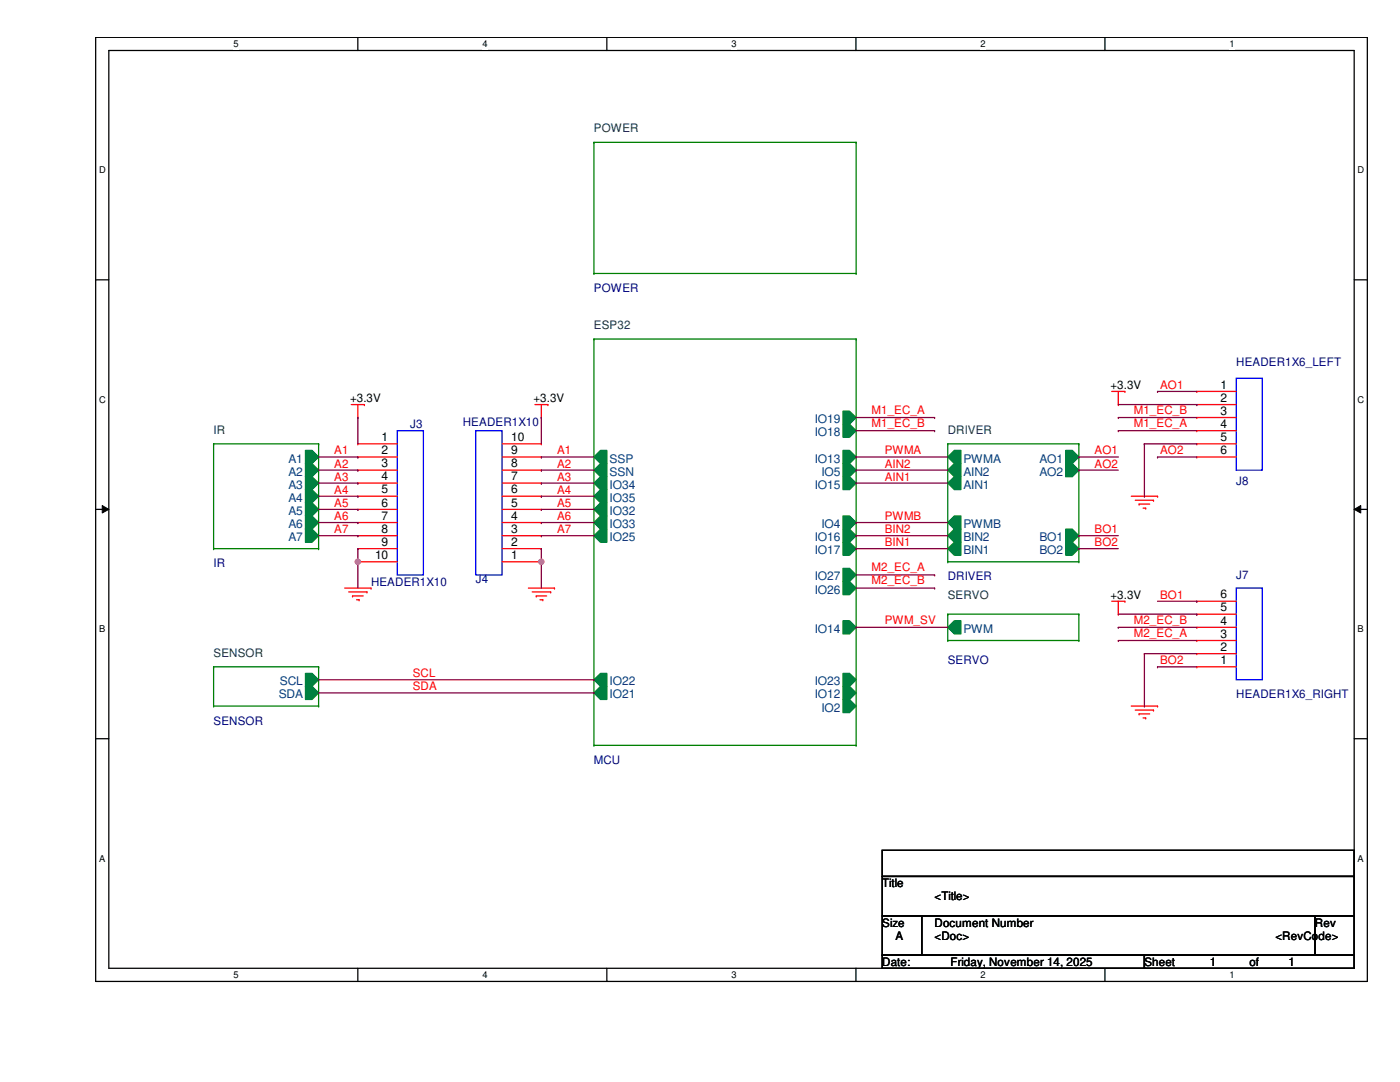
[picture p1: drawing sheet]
<svg xmlns="http://www.w3.org/2000/svg" width="279mm" height="216mm" viewBox="0 0 279 216" stroke-linecap="round" stroke-linejoin="round" font-family="sans-serif">
<path d="M19.1 7.5h253.8v188.3h-253.8zM21.7 10.1h248.6v183.1h-248.6z" fill="none" stroke="#000" stroke-width=".25"/>
<g fill="#fff">
<path d="M46.6 7.7h1v2.1h-1z"/>
<path d="M46.6 193.5h1v2.1h-1z"/>
</g>
<path d="M71.4 7.5v2.6M71.4 193.2v2.6" fill="none" stroke="#000" stroke-width=".25"/>
<g fill="#fff">
<path d="M96.3 7.7h1v2.1h-1z"/>
<path d="M96.3 193.5h1v2.1h-1z"/>
</g>
<path d="M121.1 7.5v2.6M121.1 193.2v2.6" fill="none" stroke="#000" stroke-width=".25"/>
<g fill="#fff">
<path d="M146 7.7h1v2.1h-1z"/>
<path d="M146 193.5h1v2.1h-1z"/>
</g>
<path d="M170.8 7.5v2.6M170.8 193.2v2.6" fill="none" stroke="#000" stroke-width=".25"/>
<g fill="#fff">
<path d="M195.7 7.7h1v2.1h-1z"/>
<path d="M195.7 193.5h1v2.1h-1z"/>
</g>
<path d="M220.5 7.5v2.6M220.5 193.2v2.6" fill="none" stroke="#000" stroke-width=".25"/>
<g fill="#fff">
<path d="M245.4 7.7h1v2.1h-1z"/>
<path d="M245.4 193.5h1v2.1h-1z"/>
<path d="M19.8 32.9h1.3v2.1h-1.3z"/>
<path d="M270.9 32.9h1.3v2.1h-1.3z"/>
<path d="M19.8 78.7h1.3v2.1h-1.3z"/>
<path d="M270.9 78.7h1.3v2.1h-1.3z"/>
</g>
<path d="M19.1 55.8h2.6M270.3 55.8h2.6" fill="none" stroke="#000" stroke-width=".25"/>
<g fill="#fff">
<path d="M19.8 124.5h1.2v2.1h-1.2z"/>
<path d="M270.9 124.5h1.3v2.1h-1.3z"/>
</g>
<path d="M19.1 101.6h2.6M270.3 101.6h2.6" fill="none" stroke="#000" stroke-width=".25"/>
<path d="M20.4 100.9l1.3 .7-1.3 .8zM270.3 101.6l1.3-.7v1.5z" fill="#000"/>
<path d="M20.4 100.9l1.3 .7-1.3 .8zM270.3 101.6l1.3-.7v1.5z" fill="none" stroke="#000" stroke-width=".2"/>
<g fill="#fff">
<path d="M19.8 170.3h1.2v2h-1.2z"/>
<path d="M270.9 170.3h1.3v2h-1.3z"/>
</g>
<path d="M19.1 147.4h2.6M270.3 147.4h2.6M176.1 169.7h94.2v5.2h-94.2zM176.1 174.9h94.2v7.9h-94.2zM176.1 182.8h7.8v7.8h-7.8zM176.1 190.6h52.3v2.6h-52.3zM183.9 182.8h78.5v7.8h-78.5zM228.4 190.6h41.9v2.6h-41.9zM262.4 182.8h7.9v7.8h-7.9z" fill="none" stroke="#000" stroke-width=".25"/>
<g fill="none" stroke="#f00" stroke-width=".25">
<path d="M221.9 78.1h2.6M223.2 78.1v2.6M224.5 78.1h.1M70.1 80.7h2.6M71.4 83.3h.1M71.4 80.7v2.6M72.7 80.7h.1M106.8 80.7h2.5M108 83.3h.1M108 80.7v2.6M109.3 80.7h.1M223.2 80.7h.1"/>
<path d="M225.8 99h5.2M226.6 99.8h3.6M230.2 99.8h.1M231 99h.1M68.8 117.3h5.2M69.6 118.1h3.6M70.4 118.9h.1M70.4 118.9h2.1M71.2 119.7h.5M71.7 119.7h.1M73.2 118.1h.1M74 117.3h.1"/>
<path d="M105.5 117.3h5.2M106.2 118.1h3.7M107 118.9h.1M107 118.9h2.1M107.8 119.7h.5M108.3 119.7h.1M109.9 118.1h.1M110.7 117.3h.1M221.9 120h2.6M223.2 120v2.6M224.5 120h.1M227.3 100.6h.1"/>
<path d="M227.3 100.6h2.1M228.1 101.4h.5M228.6 101.4h.1M223.2 122.6h.1M225.8 140.9h5.2M226.6 141.7h3.6M227.3 142.5h.1M227.3 142.5h2.1M228.1 143.3h.5M228.6 143.3h.1M230.2 141.7h.1M231 140.9h.1"/>
</g>
<path d="M61 92.5h1.3l1.3 1.3-1.3 1.3h-1.3z" fill-rule="evenodd" fill="#008040"/>
<path d="M61 92.5h1.3l1.3 1.3-1.3 1.3h-1.3z" fill="none" stroke="#008040" stroke-width=".25"/>
<path d="M61 95.1h1.3l1.3 1.3-1.3 1.3h-1.3z" fill-rule="evenodd" fill="#008040"/>
<path d="M61 95.1h1.3l1.3 1.3-1.3 1.3h-1.3z" fill="none" stroke="#008040" stroke-width=".25"/>
<path d="M61 89.9h1.3l1.3 1.3-1.3 1.3h-1.3z" fill-rule="evenodd" fill="#008040"/>
<path d="M61 89.9h1.3l1.3 1.3-1.3 1.3h-1.3z" fill="none" stroke="#008040" stroke-width=".25"/>
<path d="M61 103h1.3l1.3 1.3-1.3 1.3h-1.3z" fill-rule="evenodd" fill="#008040"/>
<path d="M61 103h1.3l1.3 1.3-1.3 1.3h-1.3z" fill="none" stroke="#008040" stroke-width=".25"/>
<path d="M61 105.6h1.3l1.3 1.3-1.3 1.3h-1.3z" fill-rule="evenodd" fill="#008040"/>
<path d="M61 105.6h1.3l1.3 1.3-1.3 1.3h-1.3z" fill="none" stroke="#008040" stroke-width=".25"/>
<path d="M61 97.7h1.3l1.3 1.3-1.3 1.3h-1.3z" fill-rule="evenodd" fill="#008040"/>
<path d="M61 97.7h1.3l1.3 1.3-1.3 1.3h-1.3z" fill="none" stroke="#008040" stroke-width=".25"/>
<path d="M61 100.3h1.3l1.3 1.3-1.3 1.4h-1.3z" fill-rule="evenodd" fill="#008040"/>
<path d="M61 100.3h1.3l1.3 1.3-1.3 1.4h-1.3z" fill="none" stroke="#008040" stroke-width=".25"/>
<path d="M42.6 88.6h.1M42.6 88.6h21M42.6 88.6v20.9M63.6 88.6h.1M63.6 88.6v20.9M42.6 109.5h.1M42.6 109.5h21M63.6 109.5h.1" fill="none" stroke="#008000" stroke-width=".25"/>
<path d="M246.7 117.3h5.2v18.3h-5.2z" fill="none" stroke="#00f" stroke-width=".25"/>
<path d="M238.8 120h.1M238.8 120h7.9M238.8 133.1h.1M238.8 130.4h.1M238.8 127.8h.1M238.8 125.2h.1M238.8 122.6h.1M238.8 133.1h7.9M238.8 130.4h7.9M238.8 127.8h7.9M238.8 125.2h7.9M238.8 122.6h7.9" fill="none" stroke="#f00" stroke-width=".25"/>
<path d="M189.1 109.5l1.4-1.3h1.3v2.6h-1.3z" fill-rule="evenodd" fill="#008040"/>
<path d="M189.1 109.5l1.4-1.3h1.3v2.6h-1.3z" fill="none" stroke="#008040" stroke-width=".25"/>
<path d="M212.7 92.5h1.3l1.3 1.3-1.3 1.3h-1.3z" fill-rule="evenodd" fill="#008040"/>
<path d="M212.7 92.5h1.3l1.3 1.3-1.3 1.3h-1.3z" fill="none" stroke="#008040" stroke-width=".25"/>
<path d="M190.5 105.6h1.3v2.6h-1.3l-1.4-1.3z" fill-rule="evenodd" fill="#008040"/>
<path d="M190.5 105.6h1.3v2.6h-1.3l-1.4-1.3z" fill="none" stroke="#008040" stroke-width=".25"/>
<path d="M190.5 89.9h1.3v2.6h-1.3l-1.4-1.3z" fill-rule="evenodd" fill="#008040"/>
<path d="M190.5 89.9h1.3v2.6h-1.3l-1.4-1.3z" fill="none" stroke="#008040" stroke-width=".25"/>
<path d="M189.1 96.4l1.4-1.3h1.3v2.6h-1.3z" fill-rule="evenodd" fill="#008040"/>
<path d="M189.1 96.4l1.4-1.3h1.3v2.6h-1.3z" fill="none" stroke="#008040" stroke-width=".25"/>
<path d="M212.7 89.9h1.3l1.3 1.3-1.3 1.3h-1.3z" fill-rule="evenodd" fill="#008040"/>
<path d="M212.7 89.9h1.3l1.3 1.3-1.3 1.3h-1.3z" fill="none" stroke="#008040" stroke-width=".25"/>
<path d="M212.7 105.6h1.3l1.3 1.3-1.3 1.3h-1.3z" fill-rule="evenodd" fill="#008040"/>
<path d="M212.7 105.6h1.3l1.3 1.3-1.3 1.3h-1.3z" fill="none" stroke="#008040" stroke-width=".25"/>
<path d="M190.5 103h1.3v2.6h-1.3l-1.4-1.3z" fill-rule="evenodd" fill="#008040"/>
<path d="M190.5 103h1.3v2.6h-1.3l-1.4-1.3z" fill="none" stroke="#008040" stroke-width=".25"/>
<path d="M190.5 92.5h1.3v2.6h-1.3l-1.4-1.3z" fill-rule="evenodd" fill="#008040"/>
<path d="M190.5 92.5h1.3v2.6h-1.3l-1.4-1.3z" fill="none" stroke="#008040" stroke-width=".25"/>
<path d="M212.7 108.2h1.3l1.3 1.3-1.3 1.3h-1.3z" fill-rule="evenodd" fill="#008040"/>
<path d="M212.7 108.2h1.3l1.3 1.3-1.3 1.3h-1.3z" fill="none" stroke="#008040" stroke-width=".25"/>
<g fill="none" stroke="#008000" stroke-width=".25">
<path d="M118.5 28.4h.1M118.5 28.4h52.4M118.5 28.4v26.2M170.9 28.4h.1M170.9 28.4v26.2M118.5 54.6h.1M118.5 54.6h52.4M170.9 54.6h.1M189.1 88.6h.1M189.1 88.6h26.2M189.1 88.6v23.5M215.3 88.6h.1"/>
<path d="M215.3 88.6v23.5M189.1 112.1h.1M189.1 112.1h26.2M215.3 112.1h.1"/>
</g>
<path d="M246.7 75.5h5.2v18.3h-5.2zM79.3 85.9h5.2v28.8h-5.2z" fill="none" stroke="#00f" stroke-width=".25"/>
<g fill="none" stroke="#f00" stroke-width=".25">
<path d="M238.8 78.1h.1M238.8 78.1h7.9M71.4 88.6h.1M71.4 91.2h.1M71.4 93.8h.1M71.4 96.4h.1M71.4 99h.1M71.4 88.6h7.9M71.4 91.2h7.9M71.4 93.8h7.9M71.4 96.4h7.9M71.4 99h7.9"/>
<path d="M238.8 80.7h.1M238.8 83.3h.1M238.8 85.9h.1M238.8 88.6h.1M238.8 91.2h.1M238.8 80.7h7.9M238.8 83.3h7.9M238.8 85.9h7.9M238.8 88.6h7.9M238.8 91.2h7.9M71.4 101.6h.1M71.4 104.3h.1"/>
<path d="M71.4 106.9h.1M71.4 109.5h.1M71.4 112.1h.1M71.4 101.6h7.9M71.4 104.3h7.9M71.4 106.9h7.9M71.4 109.5h7.9M71.4 112.1h7.9"/>
</g>
<path d="M61 134.4h1.3l1.3 1.2-1.3 1.3h-1.3z" fill-rule="evenodd" fill="#008040"/>
<path d="M61 134.4h1.3l1.3 1.2-1.3 1.3h-1.3z" fill="none" stroke="#008040" stroke-width=".25"/>
<path d="M61 136.9h1.3l1.3 1.4-1.3 1.3h-1.3z" fill-rule="evenodd" fill="#008040"/>
<path d="M61 136.9h1.3l1.3 1.4-1.3 1.3h-1.3z" fill="none" stroke="#008040" stroke-width=".25"/>
<path d="M42.6 133.1h.1M42.6 133.1h21M42.6 133.1v7.8M63.6 133.1h.1M63.6 133.1v7.8M42.6 140.9h.1M42.6 140.9h21M63.6 140.9h.1" fill="none" stroke="#008000" stroke-width=".25"/>
<path d="M190.5 123.9h1.3v2.6h-1.3l-1.4-1.3z" fill-rule="evenodd" fill="#008040"/>
<path d="M190.5 123.9h1.3v2.6h-1.3l-1.4-1.3z" fill="none" stroke="#008040" stroke-width=".25"/>
<path d="M189.1 127.8h.1M189.1 122.6h.1M189.1 122.6h26.2M189.1 127.8h26.2M189.1 122.6v5.2M215.3 122.6h.1M215.3 127.8h.1M215.3 122.6v5.2" fill="none" stroke="#008000" stroke-width=".25"/>
<path d="M95 85.9h5.2v28.8h-5.2z" fill="none" stroke="#00f" stroke-width=".25"/>
<g fill="none" stroke="#f00" stroke-width=".25">
<path d="M100.2 99h7.8M100.2 96.4h7.8M100.2 93.8h7.8M100.2 91.2h7.8M100.2 88.6h7.8M108 99h.1M108 96.4h.1M108 93.8h.1M108 91.2h.1M108 88.6h.1M100.2 112.1h7.8M100.2 109.5h7.8"/>
<path d="M100.2 106.9h7.8M100.2 104.3h7.8M100.2 101.6h7.8M108 112.1h.1M108 109.5h.1M108 106.9h.1M108 104.3h.1M108 101.6h.1"/>
</g>
<path d="M168.2 136.9h1.3l1.4 1.4-1.4 1.3h-1.3z" fill-rule="evenodd" fill="#008040"/>
<path d="M168.2 136.9h1.3l1.4 1.4-1.4 1.3h-1.3z" fill="none" stroke="#008040" stroke-width=".25"/>
<path d="M118.5 96.4l1.3-1.3h1.3v2.6h-1.3z" fill-rule="evenodd" fill="#008040"/>
<path d="M118.5 96.4l1.3-1.3h1.3v2.6h-1.3z" fill="none" stroke="#008040" stroke-width=".25"/>
<path d="M168.2 89.9h1.3l1.4 1.3-1.4 1.3h-1.3z" fill-rule="evenodd" fill="#008040"/>
<path d="M168.2 89.9h1.3l1.4 1.3-1.4 1.3h-1.3z" fill="none" stroke="#008040" stroke-width=".25"/>
<path d="M118.5 99l1.3-1.3h1.3v2.6h-1.3z" fill-rule="evenodd" fill="#008040"/>
<path d="M118.5 99l1.3-1.3h1.3v2.6h-1.3z" fill="none" stroke="#008040" stroke-width=".25"/>
<path d="M168.2 123.9h1.3l1.4 1.3-1.4 1.3h-1.3z" fill-rule="evenodd" fill="#008040"/>
<path d="M168.2 123.9h1.3l1.4 1.3-1.4 1.3h-1.3z" fill="none" stroke="#008040" stroke-width=".25"/>
<path d="M118.5 91.2l1.3-1.3h1.3v2.6h-1.3z" fill-rule="evenodd" fill="#008040"/>
<path d="M118.5 91.2l1.3-1.3h1.3v2.6h-1.3z" fill="none" stroke="#008040" stroke-width=".25"/>
<path d="M168.2 95.1h1.3l1.4 1.3-1.4 1.3h-1.3z" fill-rule="evenodd" fill="#008040"/>
<path d="M168.2 95.1h1.3l1.4 1.3-1.4 1.3h-1.3z" fill="none" stroke="#008040" stroke-width=".25"/>
<path d="M118.5 93.8l1.3-1.3h1.3v2.6h-1.3z" fill-rule="evenodd" fill="#008040"/>
<path d="M118.5 93.8l1.3-1.3h1.3v2.6h-1.3z" fill="none" stroke="#008040" stroke-width=".25"/>
<path d="M168.2 103h1.3l1.4 1.3-1.4 1.3h-1.3z" fill-rule="evenodd" fill="#008040"/>
<path d="M168.2 103h1.3l1.4 1.3-1.4 1.3h-1.3z" fill="none" stroke="#008040" stroke-width=".25"/>
<path d="M118.5 106.9l1.3-1.3h1.3v2.6h-1.3z" fill-rule="evenodd" fill="#008040"/>
<path d="M118.5 106.9l1.3-1.3h1.3v2.6h-1.3z" fill="none" stroke="#008040" stroke-width=".25"/>
<path d="M168.2 116h1.3l1.4 1.3-1.4 1.4h-1.3z" fill-rule="evenodd" fill="#008040"/>
<path d="M168.2 116h1.3l1.4 1.3-1.4 1.4h-1.3z" fill="none" stroke="#008040" stroke-width=".25"/>
<path d="M168.2 113.4h1.3l1.4 1.3-1.4 1.3h-1.3z" fill-rule="evenodd" fill="#008040"/>
<path d="M168.2 113.4h1.3l1.4 1.3-1.4 1.3h-1.3z" fill="none" stroke="#008040" stroke-width=".25"/>
<path d="M118.5 101.6l1.3-1.3h1.3v2.7h-1.3z" fill-rule="evenodd" fill="#008040"/>
<path d="M118.5 101.6l1.3-1.3h1.3v2.7h-1.3z" fill="none" stroke="#008040" stroke-width=".25"/>
<path d="M119.8 103h1.3v2.6h-1.3l-1.3-1.3z" fill-rule="evenodd" fill="#008040"/>
<path d="M119.8 103h1.3v2.6h-1.3l-1.3-1.3z" fill="none" stroke="#008040" stroke-width=".25"/>
<path d="M168.2 105.6h1.3l1.4 1.3-1.4 1.3h-1.3z" fill-rule="evenodd" fill="#008040"/>
<path d="M168.2 105.6h1.3l1.4 1.3-1.4 1.3h-1.3z" fill="none" stroke="#008040" stroke-width=".25"/>
<path d="M168.2 108.2h1.3l1.4 1.3-1.4 1.3h-1.3z" fill-rule="evenodd" fill="#008040"/>
<path d="M168.2 108.2h1.3l1.4 1.3-1.4 1.3h-1.3z" fill="none" stroke="#008040" stroke-width=".25"/>
<path d="M168.2 134.4h1.3l1.4 1.2-1.4 1.3h-1.3z" fill-rule="evenodd" fill="#008040"/>
<path d="M168.2 134.4h1.3l1.4 1.2-1.4 1.3h-1.3z" fill="none" stroke="#008040" stroke-width=".25"/>
<path d="M118.5 135.6l1.3-1.2h1.3v2.5h-1.3z" fill-rule="evenodd" fill="#008040"/>
<path d="M118.5 135.6l1.3-1.2h1.3v2.5h-1.3z" fill="none" stroke="#008040" stroke-width=".25"/>
<path d="M118.5 138.3l1.3-1.4h1.3v2.7h-1.3z" fill-rule="evenodd" fill="#008040"/>
<path d="M118.5 138.3l1.3-1.4h1.3v2.7h-1.3z" fill="none" stroke="#008040" stroke-width=".25"/>
<path d="M168.2 92.5h1.3l1.4 1.3-1.4 1.3h-1.3z" fill-rule="evenodd" fill="#008040"/>
<path d="M168.2 92.5h1.3l1.4 1.3-1.4 1.3h-1.3z" fill="none" stroke="#008040" stroke-width=".25"/>
<path d="M168.2 84.6h1.3l1.4 1.3-1.4 1.3h-1.3z" fill-rule="evenodd" fill="#008040"/>
<path d="M168.2 84.6h1.3l1.4 1.3-1.4 1.3h-1.3z" fill="none" stroke="#008040" stroke-width=".25"/>
<path d="M168.2 82h1.3l1.4 1.3-1.4 1.3h-1.3z" fill-rule="evenodd" fill="#008040"/>
<path d="M168.2 82h1.3l1.4 1.3-1.4 1.3h-1.3z" fill="none" stroke="#008040" stroke-width=".25"/>
<path d="M168.2 139.6h1.3l1.4 1.3-1.4 1.3h-1.3z" fill-rule="evenodd" fill="#008040"/>
<path d="M168.2 139.6h1.3l1.4 1.3-1.4 1.3h-1.3z" fill="none" stroke="#008040" stroke-width=".25"/>
<path d="M118.5 67.6h.1M118.5 67.6h52.4M118.5 67.6v81.1M170.9 67.6h.1M170.9 67.6v81.1M118.5 148.7h.1M118.5 148.7h52.4M170.9 148.7h.1" fill="none" stroke="#008000" stroke-width=".25"/>
<g fill="none" stroke="#800040" stroke-width=".25">
<path d="M63.6 91.2h7.8M63.6 93.8h7.8M63.6 96.4h7.8M63.6 99h7.8M71.4 91.2h.1M71.4 93.8h.1M71.4 96.4h.1M71.4 99h.1M71.4 83.3h.1M71.4 83.3v5.3M63.6 101.6h7.8M63.6 104.3h7.8"/>
<path d="M63.6 106.9h7.8M71.4 101.6h.1M71.4 104.3h.1M71.4 106.9h.1M71.4 109.5h.1M71.4 112.1h.1M71.4 109.5v7.8"/>
</g>
<circle cx="71.4" cy="112.1" r=".51" fill="#f0f"/>
<circle cx="71.4" cy="112.1" r=".51" fill="none" stroke="#f0f" stroke-width=".25"/>
<path d="M108 83.3h.1M108 83.3v5.3M108 109.5h.1M108 112.1h.1M108 109.5v7.8" fill="none" stroke="#800040" stroke-width=".25"/>
<circle cx="108" cy="112.1" r=".51" fill="#f0f"/>
<circle cx="108" cy="112.1" r=".51" fill="none" stroke="#f0f" stroke-width=".25"/>
<g fill="none" stroke="#800040" stroke-width=".25">
<path d="M231 78.1h.1M231 78.1h7.8M108 91.2h.1M108 93.8h.1M108 96.4h.1M108 99h.1M108 91.2h10.5M108 93.8h10.5M108 96.4h10.5M108 99h10.5M170.9 91.2h.1M170.9 93.8h.1"/>
<path d="M170.9 96.4h.1M170.9 91.2h18.2M170.9 93.8h18.2M170.9 96.4h18.2M170.9 83.3h15.6M170.9 85.9h15.6M186.5 83.3h.1M186.5 85.9h.1M215.3 91.2h.1M215.3 93.8h.1M215.3 91.2h7.9M215.3 93.8h7.9"/>
<path d="M223.2 83.3h.1M223.2 85.9h.1M223.2 80.7h15.6M223.2 83.3h15.6M223.2 85.9h15.6M228.4 99h.1M228.4 88.6h.1M228.4 88.6v10.4M228.4 88.6h10.4M231 91.2h.1M231 91.2h7.8M238.8 80.7h.1"/>
<path d="M108 101.6h.1M108 104.3h.1M108 106.9h.1M108 101.6h10.5M108 104.3h10.5M108 106.9h10.5M170.9 104.3h.1M170.9 106.9h.1M170.9 109.5h.1M170.9 104.3h18.2M170.9 106.9h18.2M170.9 109.5h18.2"/>
<path d="M170.9 114.7h15.6M170.9 117.3h15.6M186.5 114.7h.1M186.5 117.3h.1M215.3 106.9h.1M215.3 109.5h.1M215.3 106.9h7.9M215.3 109.5h7.9M231 120h7.8M238.8 120h.1M63.6 135.6h54.9M63.6 138.3h54.9"/>
<path d="M118.5 135.6h.1M118.5 138.3h.1M170.9 125.2h.1M170.9 125.2h18.2M223.2 125.2h.1M223.2 127.8h.1M223.2 125.2h15.6M223.2 122.6h15.6M223.2 127.8h15.6M228.4 130.4h.1M228.4 130.4v10.5M228.4 130.4h10.4"/>
<path d="M231 133.1h.1M231 133.1h7.8M238.8 122.6h.1M228.4 140.9h.1"/>
</g>
<circle cx="71.4" cy="112.1" r=".51" fill="#f0f"/>
<circle cx="71.4" cy="112.1" r=".51" fill="none" stroke="#f0f" stroke-width=".25"/>
<circle cx="108" cy="112.1" r=".51" fill="#f0f"/>
<circle cx="108" cy="112.1" r=".51" fill="none" stroke="#f0f" stroke-width=".25"/>
<g font-size="2.4">
<text x="243.6" y="77.6">1</text>
<text x="243.6" y="80.2">2</text>
<text x="243.6" y="82.8">3</text>
<text x="76.2" y="88">1</text>
<text x="102" y="88">10</text>
<text x="243.6" y="85.4">4</text>
<text x="243.6" y="88">5</text>
<text x="76.2" y="90.6">2</text>
<text x="76.2" y="93.3">3</text>
<text x="76.2" y="95.8">4</text>
<text x="102" y="95.8">7</text>
<text x="102" y="93.3">8</text>
<text x="102" y="90.6">9</text>
<text x="243.6" y="90.6">6</text>
<text x="76.2" y="98.5">5</text>
<text x="76.2" y="101.1">6</text>
<text x="102" y="101.1">5</text>
<text x="102" y="98.5">6</text>
<text x="76.2" y="103.7">7</text>
<text x="76.2" y="106.3">8</text>
<text x="102" y="106.3">3</text>
<text x="102" y="103.7">4</text>
<text x="74.8" y="111.5">10</text>
<text x="76.2" y="108.9">9</text>
<text x="102" y="111.5">1</text>
<text x="102" y="108.9">2</text>
<text x="243.6" y="119.4">6</text>
<text x="243.6" y="124.6">4</text>
<text x="243.6" y="122">5</text>
<text x="243.6" y="129.9">2</text>
<text x="243.6" y="127.3">3</text>
<text x="243.6" y="132.5">1</text>
</g>
<g font-size="2.4" fill="#004080">
<text x="162.6" y="87">IO18</text>
<text x="162.6" y="84.4">IO19</text>
<text x="57.6" y="94.9">A2</text>
<text x="57.6" y="92.3">A1</text>
<text x="121.7" y="92.3">SSP</text>
<text x="121.7" y="94.9">SSN</text>
<text x="162.6" y="92.3">IO13</text>
<text x="163.9" y="94.9">IO5</text>
<text x="192.3" y="92.3">PWMA</text>
<text x="192.3" y="94.9">AIN2</text>
<text x="207.4" y="94.9">AO2</text>
<text x="207.4" y="92.3">AO1</text>
<text x="57.6" y="97.5">A3</text>
<text x="57.6" y="100.1">A4</text>
<text x="121.7" y="97.5">IO34</text>
<text x="121.7" y="100.1">IO35</text>
<text x="162.6" y="97.5">IO15</text>
<text x="192.3" y="97.5">AIN1</text>
<text x="57.6" y="105.4">A6</text>
<text x="57.6" y="108">A7</text>
<text x="57.6" y="102.7">A5</text>
<text x="121.7" y="108">IO25</text>
<text x="121.7" y="102.7">IO32</text>
<text x="121.7" y="105.4">IO33</text>
<text x="162.6" y="108">IO16</text>
<text x="163.9" y="105.4">IO4</text>
<text x="192.3" y="108">BIN2</text>
<text x="192.3" y="105.4">PWMB</text>
<text x="207.4" y="108">BO1</text>
<text x="162.6" y="110.6">IO17</text>
<text x="192.3" y="110.6">BIN1</text>
<text x="207.4" y="110.6">BO2</text>
<text x="162.6" y="118.4">IO26</text>
<text x="162.6" y="115.8">IO27</text>
<text x="162.6" y="126.3">IO14</text>
<text x="192.3" y="126.3">PWM</text>
<text x="55.9" y="136.7">SCL</text>
<text x="121.7" y="136.7">IO22</text>
<text x="162.6" y="136.7">IO23</text>
<text x="55.6" y="139.4">SDA</text>
<text x="121.7" y="139.4">IO21</text>
<text x="162.6" y="139.4">IO12</text>
<text x="163.9" y="142">IO2</text>
</g>
<g font-size="2.3" fill="#004040">
<text x="118.5" y="26.4">POWER</text>
<text x="118.5" y="65.6">ESP32</text>
<text x="42.6" y="86.5">IR</text>
<text x="189.1" y="86.5">DRIVER</text>
<text x="189.1" y="119.5">SERVO</text>
<text x="42.6" y="131">SENSOR</text>
</g>
<g font-size="2.3" fill="#000080">
<text x="118.5" y="58.3">POWER</text>
<text x="246.7" y="72.9">HEADER1X6_LEFT</text>
<text x="81.9" y="85.5">J3</text>
<text x="92.4" y="85">HEADER1X10</text>
<text x="246.7" y="96.7">J8</text>
<text x="42.6" y="113.2">IR</text>
<text x="74" y="116.9">HEADER1X10</text>
<text x="95" y="116.4">J4</text>
<text x="189.1" y="115.8">DRIVER</text>
<text x="246.7" y="115.6">J7</text>
<text x="189.1" y="132.6">SERVO</text>
<text x="246.7" y="139.4">HEADER1X6_RIGHT</text>
<text x="42.6" y="144.6">SENSOR</text>
<text x="118.5" y="152.4">MCU</text>
</g>
<g font-size="2.3">
<text x="221.6" y="77.6">+3.3V</text>
<text x="69.8" y="80.3">+3.3V</text>
<text x="106.5" y="80.3">+3.3V</text>
<text x="221.6" y="119.5">+3.3V</text>
<text x="176.1" y="177">Title</text>
<text x="186.5" y="179.7">&lt;Title&gt;</text>
<text x="176.1" y="184.9">Size</text>
<text x="186.5" y="184.9">Document Number</text>
<text x="262.4" y="184.9">Rev</text>
<text x="178.7" y="187.5">A</text>
<text x="186.5" y="187.5">&lt;Doc&gt;</text>
<text x="254.6" y="187.5">&lt;RevCode&gt;</text>
<text x="176.1" y="192.7">Date:</text>
<text x="189.7" y="192.7">Friday, November 14, 2025</text>
<text x="228.4" y="192.7">Sheet</text>
<text x="241.5" y="192.7">1</text>
<text x="249.3" y="192.7">of</text>
<text x="257.2" y="192.7">1</text>
</g>
<g font-size="2.3" fill="#f00">
<text x="231.5" y="77.6">AO1</text>
<text x="173.9" y="82.6">M1_EC_A</text>
<text x="226.3" y="82.6">M1_EC_B</text>
<text x="173.9" y="85.2">M1_EC_B</text>
<text x="226.3" y="85.2">M1_EC_A</text>
<text x="66.7" y="90.7">A1</text>
<text x="66.7" y="93.3">A2</text>
<text x="66.7" y="95.9">A3</text>
<text x="111.2" y="90.7">A1</text>
<text x="111.2" y="93.3">A2</text>
<text x="111.2" y="95.9">A3</text>
<text x="176.6" y="90.7">PWMA</text>
<text x="176.6" y="93.3">AIN2</text>
<text x="176.6" y="95.9">AIN1</text>
<text x="218.4" y="90.7">AO1</text>
<text x="218.4" y="93.3">AO2</text>
<text x="231.5" y="90.7">AO2</text>
<text x="66.7" y="98.5">A4</text>
<text x="66.7" y="101.1">A5</text>
<text x="111.2" y="98.5">A4</text>
<text x="111.2" y="101.1">A5</text>
<text x="66.7" y="103.8">A6</text>
<text x="66.7" y="106.4">A7</text>
<text x="111.2" y="103.8">A6</text>
<text x="111.2" y="106.4">A7</text>
<text x="176.6" y="103.8">PWMB</text>
<text x="176.6" y="106.4">BIN2</text>
<text x="218.4" y="106.4">BO1</text>
<text x="176.6" y="109">BIN1</text>
<text x="218.4" y="109">BO2</text>
<text x="173.9" y="114">M2_EC_A</text>
<text x="173.9" y="116.6">M2_EC_B</text>
<text x="231.5" y="119.5">BO1</text>
<text x="176.6" y="124.5">PWM_SV</text>
<text x="226.3" y="124.5">M2_EC_B</text>
<text x="226.3" y="127.1">M2_EC_A</text>
<text x="82.4" y="135.1">SCL</text>
<text x="82.4" y="137.8">SDA</text>
<text x="231.5" y="132.5">BO2</text>
</g>
<g font-size="1.9">
<text x="46.6" y="9.4">5</text>
<text x="96.3" y="9.4">4</text>
<text x="146" y="9.4">3</text>
<text x="195.7" y="9.4">2</text>
<text x="245.4" y="9.4">1</text>
<text x="19.8" y="34.6">D</text>
<text x="270.9" y="34.6">D</text>
<text x="19.8" y="80.3">C</text>
<text x="270.9" y="80.3">C</text>
<text x="19.8" y="126.2">B</text>
<text x="270.9" y="126.2">B</text>
<text x="19.8" y="171.9">A</text>
<text x="270.9" y="171.9">A</text>
<text x="46.6" y="195.2">5</text>
<text x="96.3" y="195.2">4</text>
<text x="146" y="195.2">3</text>
<text x="195.7" y="195.2">2</text>
<text x="245.4" y="195.2">1</text>
</g>
</svg>
